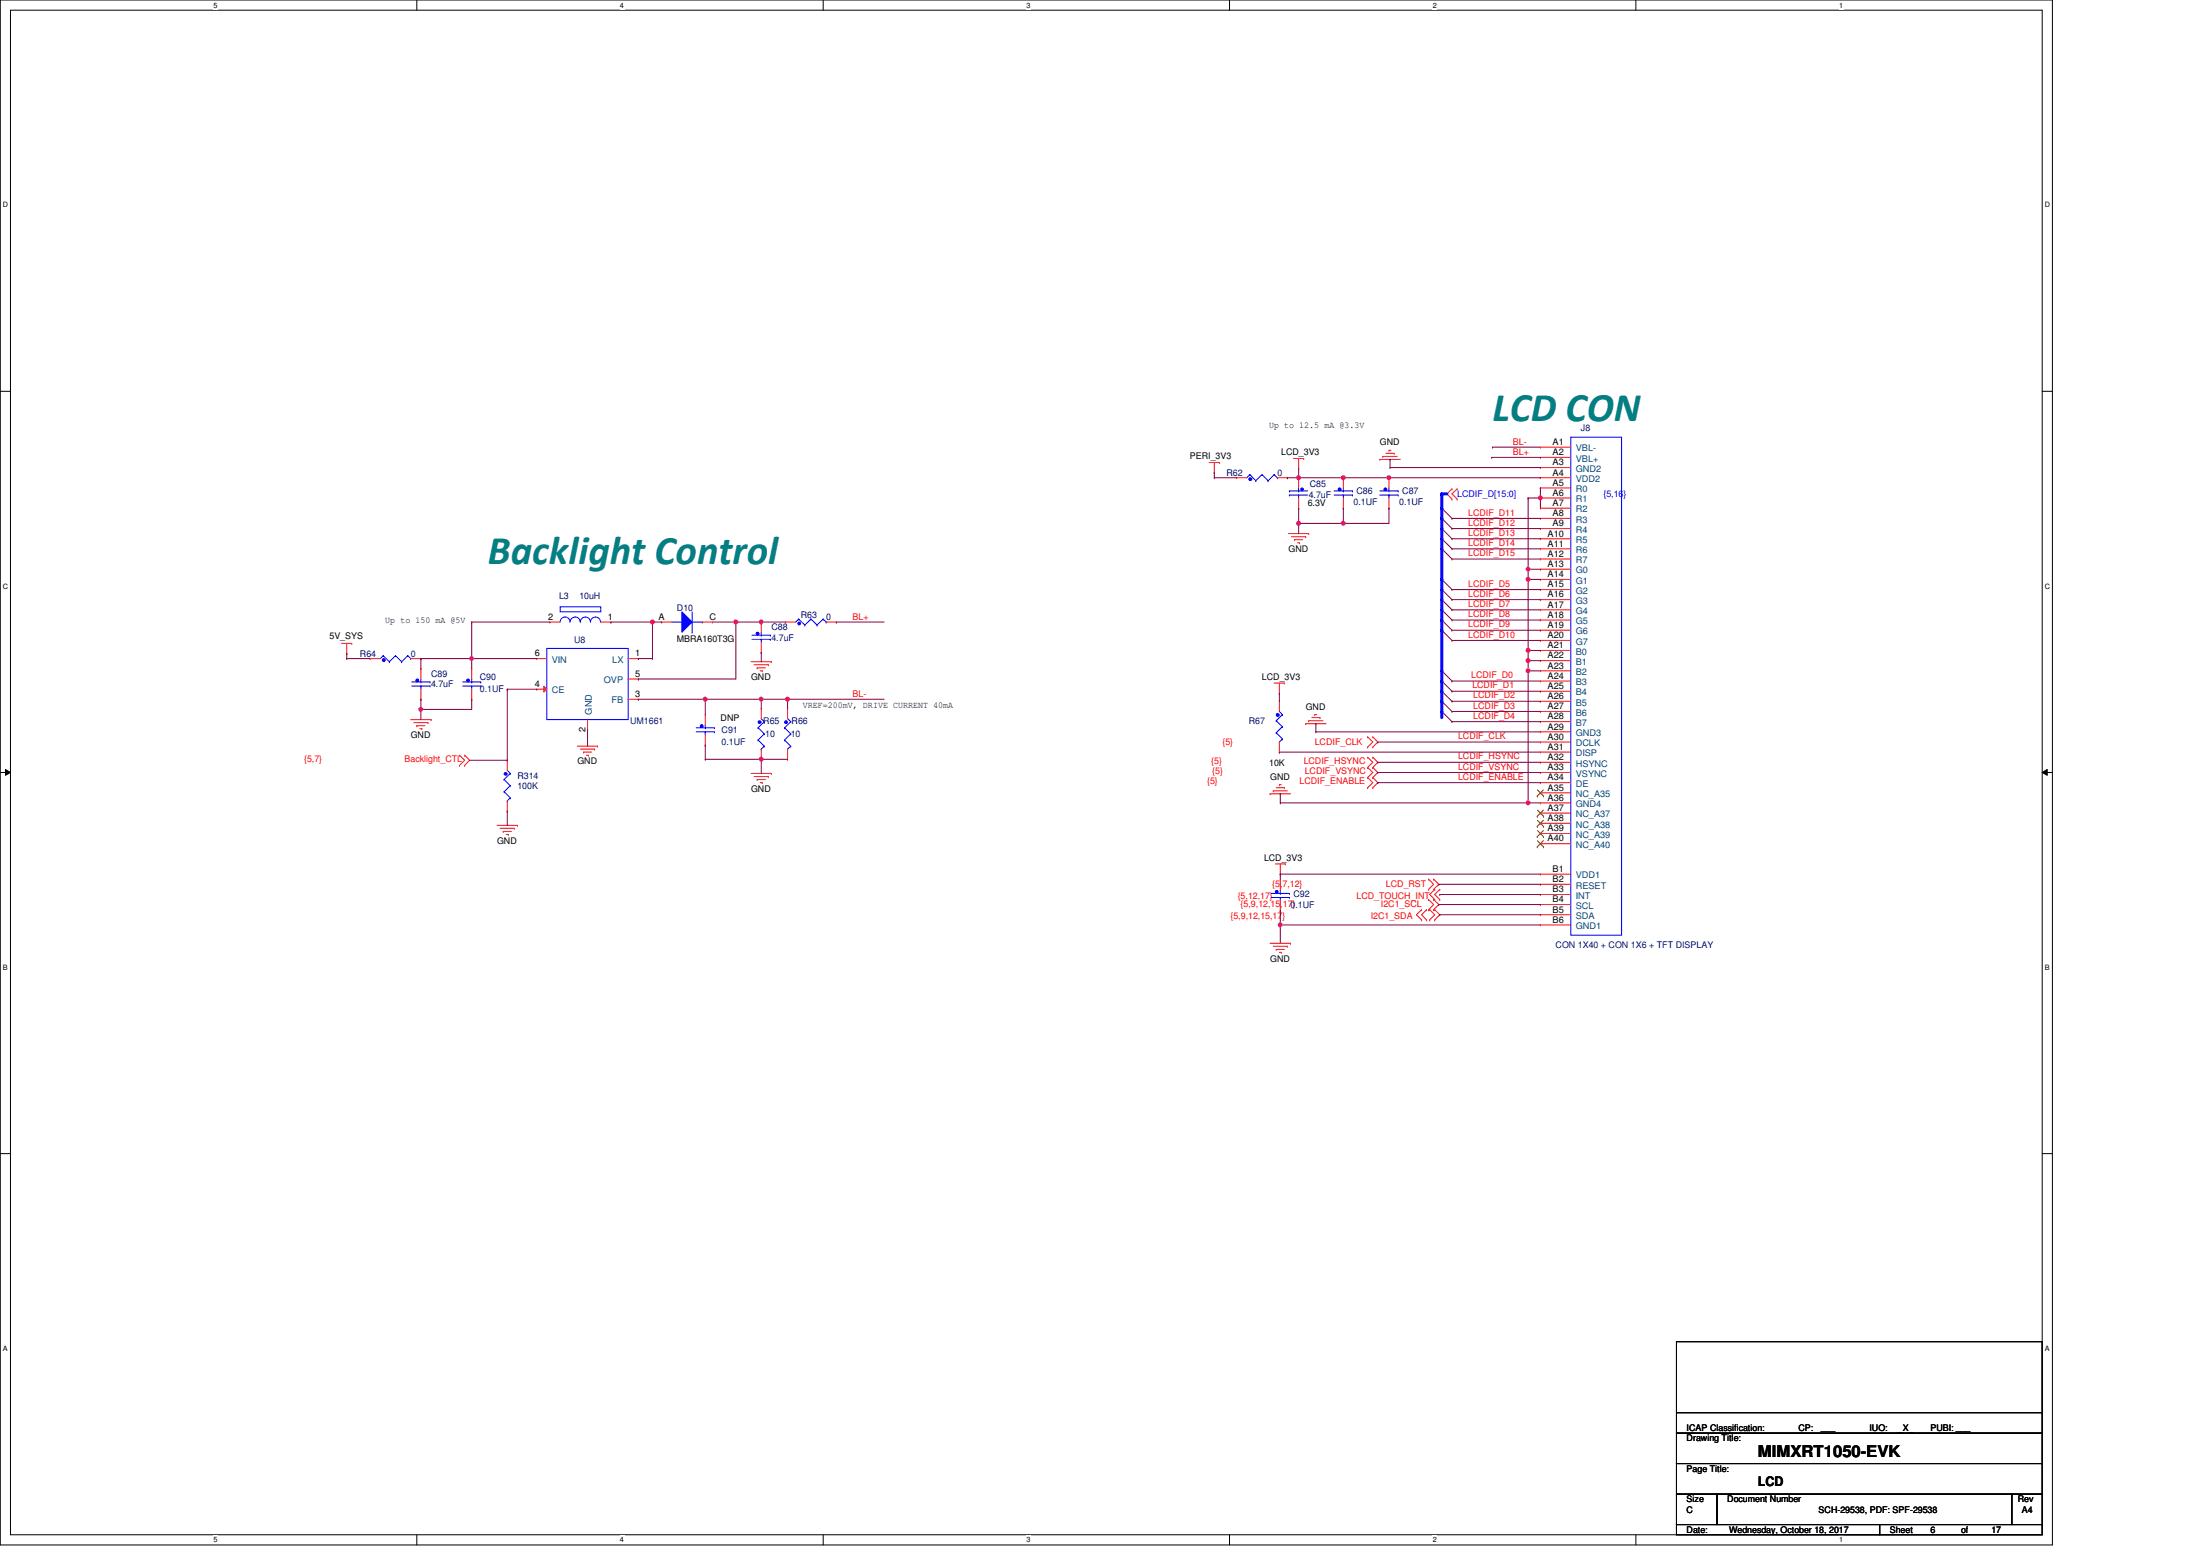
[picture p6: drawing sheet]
<svg xmlns="http://www.w3.org/2000/svg" width="297mm" height="210mm" viewBox="0 0 297 210" stroke-linecap="round" stroke-linejoin="round" font-family="sans-serif">
<path d="M0 0h277.1v208.5h-277.1zM1.4 1.4h274.3v205.7h-274.3z" fill="none" stroke="#000" stroke-width=".14"/>
<g fill="#fff">
<path d="M28.8 .1h.6v1.1h-.6z"/>
<path d="M28.8 207.3h.6v1.1h-.6z"/>
</g>
<path d="M56.3 0v1.4M56.3 207.1v1.4" fill="none" stroke="#000" stroke-width=".14"/>
<g fill="#fff">
<path d="M83.7 .1h.6v1.1h-.6z"/>
<path d="M83.7 207.3h.6v1.1h-.6z"/>
</g>
<path d="M111.1 0v1.4M111.1 207.1v1.4" fill="none" stroke="#000" stroke-width=".14"/>
<g fill="#fff">
<path d="M138.6 .1h.5v1.1h-.5z"/>
<path d="M138.6 207.3h.5v1.1h-.5z"/>
</g>
<path d="M166 0v1.4M166 207.1v1.4" fill="none" stroke="#000" stroke-width=".14"/>
<g fill="#fff">
<path d="M193.4 .1h.6v1.1h-.6z"/>
<path d="M193.4 207.3h.6v1.1h-.6z"/>
</g>
<path d="M220.9 0v1.4M220.9 207.1v1.4" fill="none" stroke="#000" stroke-width=".14"/>
<g fill="#fff">
<path d="M248.3 .1h.6v1.1h-.6z"/>
<path d="M248.3 207.3h.6v1.1h-.6z"/>
<path d="M.4 27.1h.7v1.1h-.7z"/>
<path d="M276.1 27.1h.7v1.1h-.7z"/>
<path d="M.4 78.5h.7v1.1h-.7z"/>
<path d="M276.1 78.5h.7v1.1h-.7z"/>
</g>
<path d="M0 52.8h1.4M275.7 52.8h1.4" fill="none" stroke="#000" stroke-width=".14"/>
<g fill="#fff">
<path d="M.4 130h.7v1.1h-.7z"/>
<path d="M276.1 130h.6v1.1h-.6z"/>
</g>
<path d="M0 104.2h1.4M.7 103.8l.7 .4-.7 .4zM275.7 104.2l.7-.4v.8zM275.7 104.2h1.4" fill="none" stroke="#000" stroke-width=".14"/>
<path d="M.7 103.8l.7 .4-.7 .4zM275.7 104.2l.7-.4v.8z" fill="#000"/>
<g fill="#fff">
<path d="M.4 181.4h.7v1.1h-.7z"/>
<path d="M276.1 181.4h.6v1.1h-.6z"/>
</g>
<path d="M0 155.7h1.4M275.7 155.7h1.4M226.4 193.4h49.3v4.1h-49.3zM226.4 197.5h49.3v4.1h-49.3zM226.4 181.1h49.3v12.3h-49.3zM226.4 190.6h49.3M275.7 190.6h.1M226.4 201.6h5.4v4.1h-5.4zM226.4 205.7h27.4v1.4h-27.4zM231.8 201.6h39.8v4.1h-39.8zM253.8 205.7h21.9v1.4h-21.9zM271.6 201.6h4.1v4.1h-4.1z" fill="none" stroke="#000" stroke-width=".14"/>
<g fill="none" stroke="#f00" stroke-width=".14">
<path d="M163.3 62.4h1.3M164 63.8h.1M164 62.4v1.4M164.6 62.4h.1M174 72h2.7M174.4 72.4h1.9M174.6 61.9h1.4M174.8 72.8h.1M174.8 72.8h1.1M175.2 73.3h.3M175.3 63.2h.1M175.3 61.9v1.3"/>
<path d="M175.5 73.3h.1M176 61.9h.1M176.3 72.4h.1M176.7 72h.1M186.3 62h.1M186.3 62h2.8M186.7 61.6h.1M186.7 61.6h1.9M187.1 61.2h1.1M187.5 60.8h.1M187.5 60.8h.3M188.2 61.2h.1"/>
<path d="M196 66h.1M196 67.4h.1M196 66l-.6 .7 .6 .7M196.7 67.4h.1M196.7 66h.1M196.7 66l-.7 .7 .7 .7M46.1 86.8h1.4M46.8 88.2h.1M46.8 86.8v1.4M47.5 86.8h.1M55.5 97.1h2.7M55.9 97.5h1.9"/>
<path d="M56.3 97.9h.1M56.3 97.9h1.1M56.7 98.3h.3M57 98.3h.1M57.8 97.5h.1M58.2 97.1h.1M101.4 89.3h2.8M101.8 89.7h1.9M102.2 90.1h.1M102.2 90.1h1.1M102.6 90.5h.3M102.9 90.5h.1"/>
<path d="M103.7 89.7h.1M104.2 89.3h.1M172 92.2h1.4M172.7 93.6h.1M172.7 92.2v1.4M173.4 92.2h.1M176.3 97.7h.1M176.3 97.7h2.7M176.7 97.3h.1M176.7 97.3h1.9M177.1 96.8h1.1M177.5 96.4h.1"/>
<path d="M177.5 96.4h.3M178.2 96.8h.1M184.7 99.4h.1M184.7 99.4l.7 .7-.7 .7M185.4 99.4h.1M185.4 99.4l.6 .7-.6 .7M62 101.9h.1M62 103.3h.1M62 101.9l.7 .7-.7 .7M62.7 103.3h.1M62.7 101.9h.1M62.7 101.9l.7 .7-.7 .7"/>
<path d="M67.1 111.4h2.8M67.5 111.8h1.9M67.9 112.2h.1M67.9 112.2h1.1M68.3 112.6h.3M68.6 112.6h.1M69.4 111.8h.1M69.9 111.4h.1M78 100.7h2.7M78.4 101.1h1.9M78.8 101.5h.1M78.8 101.5h1.1"/>
<path d="M79.2 101.9h.3M79.5 101.9h.1M80.3 101.1h.1M80.7 100.7h.1M101.4 104.4h2.8M101.8 104.8h1.9M102.2 105.2h.1M102.2 105.2h1.1M102.6 105.6h.3M102.9 105.6h.1M103.7 104.8h.1M104.2 104.4h.1"/>
<path d="M171.5 107.1h.1M171.5 107.1h2.7M171.9 106.7h.1M171.9 106.7h1.9M172.2 116.6h1.3M172.3 106.3h1.1M172.7 105.9h.1M172.7 105.9h.3M172.9 118h.1M172.9 116.6v1.4M173.4 106.3h.1M173.5 116.6h.1"/>
<path d="M184.7 100.8h.1M184.7 102.2h.1M184.7 103.6h.1M184.7 104.9h.1M184.7 106.3h.1M184.7 102.2l.7 .7-.7 .7M184.7 103.6l.7 .6-.7 .7M184.7 104.9l.7 .7-.7 .7M185.4 100.8h.1M185.4 103.6h.1M185.4 102.2h.1M185.4 104.9h.1"/>
<path d="M185.4 106.3h.1M185.4 102.2l.6 .7-.6 .7M185.4 103.6l.6 .6-.6 .7M185.4 104.9l.6 .7-.6 .7M192.9 118.6h.1M192.9 118.6l.7 .7-.7 .7M193.6 118.6h.1M193.6 118.6l.7 .7-.7 .7M171.5 127.3h2.7M171.9 127.7h1.9M172.3 128.1h.1M172.3 128.1h1.1"/>
<path d="M172.7 128.5h.3M173 128.5h.1M173.8 127.7h.1M174.2 127.3h.1M191.9 124.1h.1M191.9 122.8h.1M191.9 122.8l-.7 .6 .7 .7M192.6 122.8h.1M192.6 124.1h.1M192.6 122.8l-.7 .6 .7 .7M192.9 122.8h.1M192.9 121.4h.1"/>
<path d="M192.9 120h.1M192.9 121.4l.7 .7-.7 .7M193 122.8h.1M193 124.1h.1M193 122.8l.7 .6-.7 .7M193.6 121.4h.1M193.6 122.8h.1M193.6 120h.1M193.6 121.4l.7 .7-.7 .7M193.7 124.1h.1M193.7 122.8h.1M193.7 120h.1"/>
<path d="M193.7 121.4h.1M193.7 122.8l.7 .6-.7 .7M193.7 120l-.7 .7 .7 .7M194.4 120h.1M194.4 121.4h.1M194.4 120l-.7 .7 .7 .7"/>
</g>
<g fill="none" stroke="#800040" stroke-width=".14">
<path d="M194.7 68.6h.1M194.7 70h.1M194.7 71.3h.1M194.7 72.7h.1M194.7 74.1h.1M194.7 78.2h.1M194.7 79.6h.1M194.7 68.6l1.3 1.4M194.7 70l1.3 1.3M194.7 71.3l1.3 1.4M194.7 72.7l1.3 1.4M194.7 74.1l1.3 1.3"/>
<path d="M194.7 78.2l1.3 1.4M194.7 79.6l1.3 1.3M194.7 80.9h.1M194.7 82.3h.1M194.7 83.7h.1M194.7 85h.1M194.7 90.5h.1M194.7 91.9h.1M194.7 93.3h.1M194.7 94.6h.1M194.7 96h.1M194.7 80.9l1.3 1.4"/>
<path d="M194.7 82.3l1.3 1.4M194.7 83.7l1.3 1.3M194.7 85l1.3 1.4M194.7 90.5l1.3 1.4M194.7 91.9l1.3 1.4M194.7 93.3l1.3 1.3M194.7 94.6l1.3 1.4M194.7 96l1.3 1.4"/>
</g>
<path d="M186.3 66.8h2.5M186.3 66.3h2.5M187.5 66.8h.1M187.5 66.8v.4M188.8 66.8h.1M188.8 66.3h.1" fill="none" stroke="#00f" stroke-width=".14"/>
<circle cx="187" cy="66" r=".19" fill="#00f"/>
<g fill="none" stroke="#00f" stroke-width=".14">
<path d="M187.5 66.3h.1M187.5 65.8v.5M55.6 92.6h2.5M55.6 92h2.5M56.8 92.6h.1M56.8 92.6v.4M58.1 92.6h.1M58.1 92h.1"/>
<circle cx="187" cy="66" r=".19"/>
</g>
<path d="M187.5 64.5h.1M187.5 68.6h.1M187.5 64.5v1.3M187.5 67.2v1.4" fill="none" stroke="#f00" stroke-width=".14"/>
<circle cx="56.3" cy="91.8" r=".19" fill="#00f"/>
<g fill="none" stroke="#00f" stroke-width=".14">
<path d="M56.8 92h.1M56.8 91.6v.4M62.5 92.6h2.4M62.5 92h2.4M63.7 92.6h.1M63.7 92.6v.4M64.9 92.6h.1M64.9 92h.1"/>
<circle cx="56.3" cy="91.8" r=".19"/>
</g>
<path d="M56.8 90.3h.1M56.8 94.4h.1M56.8 90.3v1.3M56.8 93v1.4" fill="none" stroke="#f00" stroke-width=".14"/>
<circle cx="63.2" cy="91.8" r=".19" fill="#00f"/>
<g fill="none" stroke="#00f" stroke-width=".14">
<path d="M174.1 66.8h.1M174.1 66.3h.1M174.1 66.8h2.5M174.1 66.3h2.5M175.3 66.8h.1M175.3 66.8v.4M63.7 92h.1M63.7 91.6v.4"/>
<circle cx="63.2" cy="91.8" r=".19"/>
</g>
<path d="M63.7 90.3h.1M63.7 94.4h.1M63.7 90.3v1.3M63.7 93v1.4" fill="none" stroke="#f00" stroke-width=".14"/>
<circle cx="175.8" cy="66" r=".19" fill="#00f"/>
<g fill="none" stroke="#00f" stroke-width=".14">
<path d="M175.3 66.3h.1M175.3 65.8v.5M107.8 83.5h.1M107.8 83.5l-.4 .4M107.8 83.5l.9 .8M108.7 84.3h.1M109.5 83.5h.1M109.5 83.5l-.8 .8M109.5 83.5l.8 .8M110.3 84.3h.1M111.1 83.5h.1M111.1 83.5l-.8 .8"/>
<path d="M111.1 83.5l.4 .4M111.5 83.9h.1"/>
<circle cx="175.8" cy="66" r=".19"/>
</g>
<path d="M175.3 64.5h.1M175.3 68.6h.1M175.3 64.5v1.3M175.3 67.2v1.4" fill="none" stroke="#f00" stroke-width=".14"/>
<circle cx="107.9" cy="84.1" r=".19" fill="#00f"/>
<g fill="none" stroke="#00f" stroke-width=".14">
<path d="M101.5 86.3h2.5M101.5 85.7h2.5M102.8 86.3h.1M102.8 86.3v.4M104 86.3h.1M104 85.7h.1"/>
<circle cx="107.9" cy="84.1" r=".19"/>
</g>
<path d="M106.1 83.9h.1M106.1 83.9h1.3M111.5 83.9h1.4M112.9 83.9h.1" fill="none" stroke="#f00" stroke-width=".14"/>
<path d="M102.1 85.4h.3v.2h-.3z" fill-rule="evenodd" fill="#00f"/>
<g fill="none" stroke="#00f" stroke-width=".14">
<path d="M102.1 85.4h.3v.2h-.3zM102.4 98.2h.1M102.4 99.9h.1M102.4 98.2l.8 .8M102.4 99.9l.8 .8M102.8 85.7h.1M102.8 85.3v.4M102.8 97l.4 .4M103.2 97.4h.1M103.2 99h.1M103.2 97.4l-.8 .8M103.2 99l-.8 .9"/>
<path d="M102.8 101.1h.1M103.2 100.7h.1M103.2 100.7l-.4 .4"/>
</g>
<path d="M102.8 83.9h.1M102.8 88.1h.1M102.8 83.9v1.4M102.8 86.7v1.4" fill="none" stroke="#f00" stroke-width=".14"/>
<path d="M102.4 97.3h.3v.3h-.3z" fill-rule="evenodd" fill="#00f"/>
<g fill="none" stroke="#00f" stroke-width=".14">
<path d="M168.8 64.1h.1M168.8 64.1l-.5 .4M168.8 64.1l.8 .8M169.6 64.9h.1M170.4 64.1h.1M170.4 64.1l-.8 .8M170.4 64.1l.8 .8M171.2 64.9h.1M172 64.1h.1M172 64.1l-.8 .8M172 64.1l.5 .4M172.5 64.5h.1"/>
<path d="M102.4 97.3h.3v.3h-.3z"/>
</g>
<path d="M102.8 95.6h.1M102.8 95.6v1.4M102.8 102.5h.1M102.8 101.1v1.4" fill="none" stroke="#f00" stroke-width=".14"/>
<path d="M168.7 64.5h.2v.3h-.2z" fill-rule="evenodd" fill="#00f"/>
<path d="M168.7 64.5h.2v.3h-.2z" fill="none" stroke="#00f" stroke-width=".14"/>
<path d="M167 64.5h.1M167 64.5h1.3M172.5 64.5h1.3M173.8 64.5h.1" fill="none" stroke="#f00" stroke-width=".14"/>
<path d="M92.1 82.6l1.3 1.3-1.3 1.4z" fill="#00f"/>
<g fill="none" stroke="#00f" stroke-width=".14">
<path d="M90.7 83.9h1.4M92.1 82.6l1.3 1.3-1.3 1.4zM92.1 83.9h.1M93.4 85.3h.1M93.4 82.6v2.7M93.4 83.9h1.4M94.8 83.9h.1M105.9 98.2h.1M105.9 99.9h.1M105.9 98.2l.9 .8M105.9 99.9l.9 .8M106.3 97l.5 .4"/>
<path d="M106.8 97.4h.1M106.8 99h.1M106.8 97.4l-.9 .8M106.8 99l-.9 .9M106.3 101.1h.1M106.8 100.7h.1M106.8 100.7l-.5 .4"/>
</g>
<path d="M89.3 83.9h.1M89.3 83.9h1.4M94.8 83.9h1.4M96.2 83.9h.1" fill="none" stroke="#f00" stroke-width=".14"/>
<circle cx="106.1" cy="97.4" r=".19" fill="#00f"/>
<g fill="none" stroke="#00f" stroke-width=".14">
<path d="M180.1 66.8h2.5M180.1 66.3h2.5M181.4 66.8h.1M181.4 66.8v.4M182.6 66.8h.1M182.6 66.3h.1"/>
<circle cx="106.1" cy="97.4" r=".19"/>
</g>
<path d="M106.3 95.6h.1M106.3 95.6v1.4M106.3 102.5h.1M106.3 101.1v1.4" fill="none" stroke="#f00" stroke-width=".14"/>
<path d="M180.7 65.9h.3v.3h-.3z" fill-rule="evenodd" fill="#00f"/>
<path d="M180.7 65.9h.3v.3h-.3zM181.4 66.3h.1M181.4 65.8v.5M171.6 121.1h2.5M171.6 120.6h2.5M172.9 121.1h.1M172.9 121.1v.4M174.1 121.1h.1M174.1 120.6h.1" fill="none" stroke="#00f" stroke-width=".14"/>
<path d="M181.4 64.5h.1M181.4 68.6h.1M181.4 64.5v1.3M181.4 67.2v1.4" fill="none" stroke="#f00" stroke-width=".14"/>
<circle cx="172.4" cy="120.4" r=".19" fill="#00f"/>
<g fill="none" stroke="#00f" stroke-width=".14">
<path d="M73.8 87.5h11v9.6h-11zM75.6 81.9h5.5v.7h-5.5zM75.6 83.9a.67 .67 0 0 1 .7-.6 .67 .67 0 0 1 .7 .6M77 83.9a.69 .69 0 0 1 .7-.6 .69 .69 0 0 1 .7 .6 .68 .68 0 0 1 .6-.6 .68 .68 0 0 1 .7 .6M79.7 83.9a.68 .68 0 0 1 .7-.6 .68 .68 0 0 1 .7 .6M172.9 120.6h.1M172.9 120.2v.4"/>
<circle cx="172.4" cy="120.4" r=".19"/>
</g>
<g fill="none" stroke="#f00" stroke-width=".14">
<path d="M74.2 83.9h.1M74.2 83.9h1.4M79.3 98.5h.1M79.3 97.1v1.4M81.1 83.9h1.4M82.5 83.9h.1M84.8 88.9h1.4M84.8 94.4h1.4M86.2 88.9h.1M86.2 94.4h.1M172.9 118.8h.1M172.9 118.8v1.4"/>
<path d="M172.9 122.9h.1M172.9 121.5v1.4"/>
</g>
<path d="M73.4 92.6l.4 .4-.4 .4z" fill="#f00"/>
<path d="M72.5 93h.1M72.5 88.9h.1M72.5 93h1.3M72.5 88.9h1.3M73.4 92.6l.4 .4-.4 .4zM84.8 91.6h1.4M86.2 91.6h.1" fill="none" stroke="#f00" stroke-width=".14"/>
<path d="M172.3 97.3h.1M172.3 98.9h.1M172.3 97.3l.8 .8M172.3 98.9l.8 .8M172.7 96l.4 .4M173.1 96.4h.1M173.1 98.1h.1M173.1 99.7h.1M173.1 96.4l-.8 .9M173.1 98.1l-.8 .8M173.1 99.7l-.4 .4M172.7 100.1h.1" fill="none" stroke="#00f" stroke-width=".14"/>
<circle cx="172.5" cy="96.5" r=".2" fill="#00f"/>
<g fill="none" stroke="#00f" stroke-width=".14">
<path d="M68.1 105.2h.1M68.1 106.8h.1M68.1 105.2l.8 .8M68.1 106.8l.8 .9M68.5 108.1h.1M68.5 104l.4 .4M68.9 104.4h.1M68.9 106h.1M68.9 107.7h.1M68.9 104.4l-.8 .8M68.9 106l-.8 .8M68.9 107.7l-.4 .4"/>
<circle cx="172.5" cy="96.5" r=".2"/>
</g>
<path d="M172.7 94.6h.1M172.7 94.6v1.4M172.7 101.5h.1M172.7 100.1v1.4" fill="none" stroke="#f00" stroke-width=".14"/>
<path d="M68.1 104.3h.3v.3h-.3z" fill-rule="evenodd" fill="#00f"/>
<g fill="none" stroke="#00f" stroke-width=".14">
<path d="M51.7 88.5h.1M51.7 88.5l-.4 .4M51.7 88.5l.9 .8M52.6 89.3h.1M53.4 88.5h.1M53.4 88.5l-.8 .8M53.4 88.5l.8 .8M54.2 89.3h.1M55.1 88.5h.1M55.1 88.5l-.9 .8M55.1 88.5l.4 .4M55.5 88.9h.1"/>
<path d="M68.1 104.3h.3v.3h-.3z"/>
</g>
<path d="M68.5 102.6h.1M68.5 109.5h.1M68.5 102.6v1.4M68.5 108.1v1.4" fill="none" stroke="#f00" stroke-width=".14"/>
<path d="M51.7 88.9h.2v.3h-.2z" fill-rule="evenodd" fill="#00f"/>
<path d="M212.1 59h6.8v67.2h-6.8zM51.7 88.9h.2v.3h-.2zM94 98.8h2.5M94 98.2h2.5M95.2 98.8h.1M95.2 98.8v.4M96.5 98.8h.1M96.5 98.2h.1" fill="none" stroke="#00f" stroke-width=".14"/>
<g fill="none" stroke="#f00" stroke-width=".14">
<path d="M208 60.3h.1M208 61.7h.1M208 63.1h.1M208 64.5h.1M208 65.8h.1M208 67.2h.1M208 68.6h.1M208 70h.1M208 71.3h.1M208 72.7h.1M208 74.1h.1M208 75.4h.1"/>
<path d="M208 76.8h.1M208 78.2h.1M208 79.6h.1M208 60.3h4.1M208 61.7h4.1M208 63.1h4.1M208 64.5h4.1M208 65.8h4.1M208 67.2h4.1M208 68.6h4.1M208 70h4.1M208 71.3h4.1"/>
<path d="M208 72.7h4.1M208 74.1h4.1M208 75.4h4.1M208 76.8h4.1M208 78.2h4.1M208 79.6h4.1M50 88.9h.1M50 88.9h1.3M55.5 88.9h1.3M56.8 88.9h.1M208 80.9h.1M208 82.3h.1"/>
<path d="M208 83.7h.1M208 85h.1M208 86.4h.1M208 87.8h.1M208 89.2h.1M208 90.5h.1M208 91.9h.1M208 93.3h.1M208 94.6h.1M208 96h.1M208 97.4h.1M208 98.8h.1"/>
<path d="M208 80.9h4.1M208 82.3h4.1M208 83.7h4.1M208 85h4.1M208 86.4h4.1M208 87.8h4.1M208 89.2h4.1M208 90.5h4.1M208 91.9h4.1M208 93.3h4.1M208 94.6h4.1M208 96h4.1"/>
<path d="M208 97.4h4.1M208 98.8h4.1M208 100.1h.1M208 101.5h.1M208 102.9h.1M208 104.2h.1M208 105.6h.1M208 107h.1M208 108.4h.1M208 109.7h.1M208 111.1h.1M208 112.5h.1"/>
<path d="M208 113.9h.1M208 118h.1M208 119.3h.1M208 100.1h4.1M208 101.5h4.1M208 102.9h4.1M208 104.2h4.1M208 105.6h4.1M208 107h4.1M208 108.4h4.1M208 109.7h4.1M208 111.1h4.1"/>
<path d="M208 112.5h4.1M208 113.9h4.1M208 118h4.1M208 119.3h4.1M208 120.7h.1M208 122.1h.1M208 123.4h.1M208 124.8h.1M208 120.7h4.1M208 122.1h4.1M208 123.4h4.1M208 124.8h4.1"/>
</g>
<g fill="none" stroke="#804000" stroke-width=".14">
<path d="M207.6 107.4h.1M207.6 110.2h.1M207.6 111.5h.1M207.6 112.9h.1M207.6 114.3h.1M207.6 106.6l.8 .8M207.6 109.3l.8 .9M207.6 110.7l.8 .8M207.6 112.1l.8 .8M207.6 113.5l.8 .8M208.4 106.6l-.8 .8M208.4 109.3l-.8 .9"/>
<path d="M208.4 110.7l-.8 .8M208.4 112.1l-.8 .8M208.4 113.5l-.8 .8M208.4 107.4h.1M208.4 110.2h.1M208.4 111.5h.1M208.4 112.9h.1M208.4 114.3h.1"/>
</g>
<path d="M94.6 97.8h.3v.3h-.3z" fill-rule="evenodd" fill="#00f"/>
<path d="M94.6 97.8h.3v.3h-.3zM95.2 98.2h.1M95.2 97.8v.4" fill="none" stroke="#00f" stroke-width=".14"/>
<path d="M95.2 96.4h.1M95.2 96.4v1.4M95.2 99.2v1.3M95.2 100.5h.1" fill="none" stroke="#f00" stroke-width=".14"/>
<path d="M175.3 63.2h.1M175.3 64.5h.1M175.3 63.2v1.3M175.3 64.5h6.1M186 100.1h.1M186 102.9h.1M186 104.2h.1M186 105.6h.1M186 100.1h22M186 102.9h22M186 104.2h22M186 105.6h22" fill="none" stroke="#800040" stroke-width=".14"/>
<circle cx="181.4" cy="64.5" r=".27" fill="#f0f"/>
<circle cx="181.4" cy="64.5" r=".27" fill="none" stroke="#f0f" stroke-width=".14"/>
<path d="M175.3 70.6h.1M175.3 70.6v1.4" fill="none" stroke="#800040" stroke-width=".14"/>
<circle cx="175.3" cy="70.6" r=".27" fill="#f0f"/>
<circle cx="175.3" cy="70.6" r=".27" fill="none" stroke="#f0f" stroke-width=".14"/>
<path d="M175.3 68.6h.1M175.3 68.6v2M181.4 68.6h.1M181.4 70.6h.1M181.4 68.6v2M181.4 70.6h6.1" fill="none" stroke="#800040" stroke-width=".14"/>
<circle cx="181.4" cy="70.6" r=".27" fill="#f0f"/>
<circle cx="181.4" cy="70.6" r=".27" fill="none" stroke="#f0f" stroke-width=".14"/>
<g fill="none" stroke="#800040" stroke-width=".14">
<path d="M175.3 70.6h.1M175.3 70.6h6.1M187.5 68.6h.1M187.5 68.6v2M187.7 63.1h.1M187.7 62h.1M187.7 63.1h20.3M187.7 62v1.1M177.7 98.8h.1M177.7 97.7h.1M177.7 98.8h30.3M177.7 97.7v1.1"/>
<path d="M172.9 108.4h.1M172.9 107.1h.1M172.9 108.4h33.4M172.9 107.1v1.3M172.9 124.8h.1M172.9 124.8h35.1"/>
</g>
<circle cx="172.9" cy="124.8" r=".27" fill="#f0f"/>
<circle cx="172.9" cy="124.8" r=".27" fill="none" stroke="#f0f" stroke-width=".14"/>
<g fill="none" stroke="#800040" stroke-width=".14">
<path d="M196 75.4h.1M196 74.1h.1M196 72.7h.1M196 71.3h.1M196 70h.1M196 79.6h.1M196 75.4h12M196 74.1h12M196 72.7h12M196 71.3h12M196 70h12M196 79.6h12"/>
<path d="M208 65.8h.1M208 65.8v1.4M196 86.4h.1M196 85h.1M196 83.7h.1M196 82.3h.1M196 80.9h.1M196 86.4h12M196 85h12M196 83.7h12M196 82.3h12M196 80.9h12"/>
<path d="M172.9 118h.1M172.9 118v.8M172.9 118h35.1M194.3 119.3h.1M194.3 119.3h13.7M172.9 124.8h.1M172.9 122.9h.1M172.9 122.9v4.4M194.3 122.1h.1M194.3 122.1h13.7M194.4 123.4h.1M194.4 120.7h.1"/>
<path d="M194.4 123.4h13.6M194.4 120.7h13.6"/>
</g>
<circle cx="208" cy="67.2" r=".27" fill="#f0f"/>
<circle cx="208" cy="67.2" r=".27" fill="none" stroke="#f0f" stroke-width=".14"/>
<path d="M206.3 67.2h.1M206.3 67.2h1.7M206.3 67.2v9.6M208 67.2h.1M208 67.2v1.4M206.3 89.2h.1M206.3 87.8h.1M206.3 90.5h.1M206.3 87.8v2.7M206.3 89.2h1.7M206.3 87.8h1.7M206.3 90.5h1.7" fill="none" stroke="#800040" stroke-width=".14"/>
<circle cx="206.3" cy="89.1" r=".27" fill="#f0f"/>
<circle cx="206.3" cy="89.1" r=".27" fill="none" stroke="#f0f" stroke-width=".14"/>
<path d="M206.3 76.8h.1M206.3 76.8h1.7" fill="none" stroke="#800040" stroke-width=".14"/>
<circle cx="206.3" cy="76.8" r=".27" fill="#f0f"/>
<circle cx="206.3" cy="76.8" r=".27" fill="none" stroke="#f0f" stroke-width=".14"/>
<path d="M206.3 76.8h.1M206.3 78.2h.1M206.3 76.8v11M206.3 78.2h1.7" fill="none" stroke="#800040" stroke-width=".14"/>
<circle cx="206.3" cy="87.8" r=".27" fill="#f0f"/>
<circle cx="206.3" cy="87.8" r=".27" fill="none" stroke="#f0f" stroke-width=".14"/>
<circle cx="206.3" cy="78.2" r=".27" fill="#f0f"/>
<circle cx="206.3" cy="78.2" r=".27" fill="none" stroke="#f0f" stroke-width=".14"/>
<path d="M206.3 90.5h.1M206.3 90.5v17.9" fill="none" stroke="#800040" stroke-width=".14"/>
<circle cx="206.3" cy="108.3" r=".27" fill="#f0f"/>
<circle cx="206.3" cy="108.3" r=".27" fill="none" stroke="#f0f" stroke-width=".14"/>
<circle cx="206.3" cy="90.5" r=".27" fill="#f0f"/>
<circle cx="206.3" cy="90.5" r=".27" fill="none" stroke="#f0f" stroke-width=".14"/>
<path d="M206.3 108.4h.1M206.3 108.4h1.7" fill="none" stroke="#800040" stroke-width=".14"/>
<path d="M194.7 66.7v1.9" fill="none" stroke="#00f" stroke-width=".4"/>
<circle cx="194.7" cy="66.7" r=".2" fill="#00f"/>
<path d="M194.7 70v1.3" fill="none" stroke="#00f" stroke-width=".4"/>
<circle cx="194.7" cy="70" r=".2" fill="#00f"/>
<path d="M194.7 71.3v1.4" fill="none" stroke="#00f" stroke-width=".4"/>
<circle cx="194.7" cy="71.3" r=".2" fill="#00f"/>
<path d="M194.7 72.7v1.4" fill="none" stroke="#00f" stroke-width=".4"/>
<circle cx="194.7" cy="72.7" r=".2" fill="#00f"/>
<path d="M194.7 74.1v4.1" fill="none" stroke="#00f" stroke-width=".4"/>
<circle cx="194.7" cy="74.1" r=".2" fill="#00f"/>
<path d="M194.7 78.2v1.4" fill="none" stroke="#00f" stroke-width=".4"/>
<circle cx="194.7" cy="78.2" r=".2" fill="#00f"/>
<path d="M194.7 79.6v1.3" fill="none" stroke="#00f" stroke-width=".4"/>
<circle cx="194.7" cy="79.6" r=".2" fill="#00f"/>
<path d="M194.7 80.9v1.4" fill="none" stroke="#00f" stroke-width=".4"/>
<circle cx="194.7" cy="80.9" r=".2" fill="#00f"/>
<path d="M194.7 82.3v1.4" fill="none" stroke="#00f" stroke-width=".4"/>
<circle cx="194.7" cy="82.3" r=".2" fill="#00f"/>
<path d="M194.7 83.7v1.3" fill="none" stroke="#00f" stroke-width=".4"/>
<circle cx="194.7" cy="83.7" r=".2" fill="#00f"/>
<path d="M194.7 66.7h.7" fill="none" stroke="#00f" stroke-width=".4"/>
<circle cx="194.7" cy="66.7" r=".2" fill="#00f"/>
<path d="M56.8 95.7h.1M56.8 95.7v1.4" fill="none" stroke="#800040" stroke-width=".14"/>
<circle cx="56.8" cy="95.7" r=".27" fill="#f0f"/>
<circle cx="56.8" cy="95.7" r=".27" fill="none" stroke="#f0f" stroke-width=".14"/>
<path d="M56.8 95.7h.1M56.8 88.9h.1M56.8 94.4h.1M56.8 88.9h15.7M56.8 94.4v1.3M63.7 94.4h.1M63.7 88.9h.1M63.7 94.4v1.3h-6.9" fill="none" stroke="#800040" stroke-width=".14"/>
<circle cx="63.7" cy="88.9" r=".27" fill="#f0f"/>
<circle cx="63.7" cy="88.9" r=".27" fill="none" stroke="#f0f" stroke-width=".14"/>
<path d="M63.7 83.9h.1M63.7 83.9h10.5M63.7 83.9v5M82.5 83.9h.1M82.5 83.9h5.6" fill="none" stroke="#800040" stroke-width=".14"/>
<circle cx="88.1" cy="83.9" r=".27" fill="#f0f"/>
<circle cx="88.1" cy="83.9" r=".27" fill="none" stroke="#f0f" stroke-width=".14"/>
<path d="M96.2 83.9h3.2M99.4 83.9h.1" fill="none" stroke="#800040" stroke-width=".14"/>
<circle cx="99.3" cy="83.9" r=".27" fill="#f0f"/>
<circle cx="99.3" cy="83.9" r=".27" fill="none" stroke="#f0f" stroke-width=".14"/>
<path d="M79.3 98.5h.1M79.3 98.5v2.2M86.2 91.6h.1M86.2 94.4h.1M86.2 94.4h16.6M95.2 94.4h.1M95.2 94.4v2M99.4 83.9h.1M99.4 83.9v7.7h-13.2M99.4 83.9h3.4M102.8 88.1h.1M102.8 88.1v1.2" fill="none" stroke="#800040" stroke-width=".14"/>
<circle cx="95.2" cy="94.3" r=".27" fill="#f0f"/>
<circle cx="95.2" cy="94.3" r=".27" fill="none" stroke="#f0f" stroke-width=".14"/>
<g fill="none" stroke="#800040" stroke-width=".14">
<path d="M201.4 61.7h.1M201.4 61.7h6.6M201.5 60.3h.1M201.5 60.3h6.5M102.8 94.4h.1M102.8 94.4h3.5M112.9 83.9h.1M112.9 83.9h6.5M95.2 100.5h.1M95.2 102.5h.1M95.2 100.5v2M95.2 102.5h7.6"/>
<path d="M102.8 102.5h.1M102.8 102.5v1.9"/>
</g>
<circle cx="106.3" cy="94.3" r=".27" fill="#f0f"/>
<circle cx="106.3" cy="94.3" r=".27" fill="none" stroke="#f0f" stroke-width=".14"/>
<circle cx="102.8" cy="94.3" r=".27" fill="#f0f"/>
<circle cx="102.8" cy="94.3" r=".27" fill="none" stroke="#f0f" stroke-width=".14"/>
<path d="M181.4 64.5h.1M181.4 64.5h26.6M187.5 64.5h.1M56.8 88.9h.1M56.8 88.9v1.4M63.7 88.9h.1M63.7 88.9v1.4M63.4 102.6h5.1M68.5 102.6h.1" fill="none" stroke="#800040" stroke-width=".14"/>
<circle cx="187.5" cy="64.5" r=".27" fill="#f0f"/>
<circle cx="187.5" cy="64.5" r=".27" fill="none" stroke="#f0f" stroke-width=".14"/>
<path d="M164 63.8h.1M164 64.5h.1M164 63.8v.7M164 64.5h3M46.8 88.2h.1M46.8 88.9h.1M46.8 88.2v.7M46.8 88.9h3.2M172.7 93.6h.1M172.7 93.6v1M172.7 101.5h.1M172.7 101.5h35.3" fill="none" stroke="#800040" stroke-width=".14"/>
<path d="M194.7 85v5.5" fill="none" stroke="#00f" stroke-width=".4"/>
<circle cx="194.7" cy="85" r=".2" fill="#00f"/>
<path d="M194.7 68.6v1.4" fill="none" stroke="#00f" stroke-width=".4"/>
<circle cx="194.7" cy="68.6" r=".2" fill="#00f"/>
<path d="M196 91.9h.1M196 91.9h12" fill="none" stroke="#800040" stroke-width=".14"/>
<path d="M194.7 90.5v1.4" fill="none" stroke="#00f" stroke-width=".4"/>
<circle cx="194.7" cy="90.5" r=".2" fill="#00f"/>
<path d="M194.7 91.9v1.4" fill="none" stroke="#00f" stroke-width=".4"/>
<circle cx="194.7" cy="91.9" r=".2" fill="#00f"/>
<path d="M196 93.3h.1M196 93.3h12" fill="none" stroke="#800040" stroke-width=".14"/>
<path d="M194.7 93.3v1.3" fill="none" stroke="#00f" stroke-width=".4"/>
<circle cx="194.7" cy="93.3" r=".2" fill="#00f"/>
<path d="M196 94.6h.1M196 96h.1M196 94.6h12M196 96h12" fill="none" stroke="#800040" stroke-width=".14"/>
<path d="M194.7 94.6v1.4" fill="none" stroke="#00f" stroke-width=".4"/>
<circle cx="194.7" cy="94.6" r=".2" fill="#00f"/>
<path d="M194.7 96v.8" fill="none" stroke="#00f" stroke-width=".4"/>
<circle cx="194.7" cy="96" r=".2" fill="#00f"/>
<path d="M102.8 83.9h.1M102.8 83.9h3.3M196 97.4h.1M196 97.4h12" fill="none" stroke="#800040" stroke-width=".14"/>
<circle cx="102.8" cy="83.9" r=".27" fill="#f0f"/>
<circle cx="102.8" cy="83.9" r=".27" fill="none" stroke="#f0f" stroke-width=".14"/>
<path d="M68.5 93h.1M68.5 93h4M68.5 93v9.6M102.8 102.5h.1M102.8 102.5h3.5" fill="none" stroke="#800040" stroke-width=".14"/>
<circle cx="102.8" cy="102.5" r=".27" fill="#f0f"/>
<circle cx="102.8" cy="102.5" r=".27" fill="none" stroke="#f0f" stroke-width=".14"/>
<g fill="none" stroke="#800040" stroke-width=".14">
<path d="M173.8 64.5h.1M173.8 64.5h1.5M86.2 88.9h.1M86.2 88.9h1.9M88.1 83.9h.1M88.1 88.9h.1M88.1 83.9h1.2M88.1 83.9v5M102.8 94.4h.1M102.8 94.4v1.2M106.3 94.4h.1M106.3 94.4v1.2"/>
<path d="M106.3 94.4h13.1"/>
</g>
<circle cx="175.3" cy="64.5" r=".27" fill="#f0f"/>
<circle cx="175.3" cy="64.5" r=".27" fill="none" stroke="#f0f" stroke-width=".14"/>
<path d="M68.5 109.5h.1M68.5 109.5v1.9" fill="none" stroke="#800040" stroke-width=".14"/>
<circle cx="181.4" cy="64.5" r=".27" fill="#f0f"/>
<circle cx="181.4" cy="64.5" r=".27" fill="none" stroke="#f0f" stroke-width=".14"/>
<circle cx="175.3" cy="70.6" r=".27" fill="#f0f"/>
<circle cx="175.3" cy="70.6" r=".27" fill="none" stroke="#f0f" stroke-width=".14"/>
<circle cx="181.4" cy="70.6" r=".27" fill="#f0f"/>
<circle cx="181.4" cy="70.6" r=".27" fill="none" stroke="#f0f" stroke-width=".14"/>
<circle cx="172.9" cy="124.8" r=".27" fill="#f0f"/>
<circle cx="172.9" cy="124.8" r=".27" fill="none" stroke="#f0f" stroke-width=".14"/>
<circle cx="208" cy="67.2" r=".27" fill="#f0f"/>
<circle cx="208" cy="67.2" r=".27" fill="none" stroke="#f0f" stroke-width=".14"/>
<circle cx="206.3" cy="89.1" r=".27" fill="#f0f"/>
<circle cx="206.3" cy="89.1" r=".27" fill="none" stroke="#f0f" stroke-width=".14"/>
<circle cx="206.3" cy="76.8" r=".27" fill="#f0f"/>
<circle cx="206.3" cy="76.8" r=".27" fill="none" stroke="#f0f" stroke-width=".14"/>
<circle cx="206.3" cy="87.8" r=".27" fill="#f0f"/>
<circle cx="206.3" cy="87.8" r=".27" fill="none" stroke="#f0f" stroke-width=".14"/>
<circle cx="206.3" cy="78.2" r=".27" fill="#f0f"/>
<circle cx="206.3" cy="78.2" r=".27" fill="none" stroke="#f0f" stroke-width=".14"/>
<circle cx="206.3" cy="108.3" r=".27" fill="#f0f"/>
<circle cx="206.3" cy="108.3" r=".27" fill="none" stroke="#f0f" stroke-width=".14"/>
<circle cx="206.3" cy="90.5" r=".27" fill="#f0f"/>
<circle cx="206.3" cy="90.5" r=".27" fill="none" stroke="#f0f" stroke-width=".14"/>
<circle cx="56.8" cy="95.7" r=".27" fill="#f0f"/>
<circle cx="56.8" cy="95.7" r=".27" fill="none" stroke="#f0f" stroke-width=".14"/>
<circle cx="63.7" cy="88.9" r=".27" fill="#f0f"/>
<circle cx="63.7" cy="88.9" r=".27" fill="none" stroke="#f0f" stroke-width=".14"/>
<circle cx="88.1" cy="83.9" r=".27" fill="#f0f"/>
<circle cx="88.1" cy="83.9" r=".27" fill="none" stroke="#f0f" stroke-width=".14"/>
<circle cx="99.3" cy="83.9" r=".27" fill="#f0f"/>
<circle cx="99.3" cy="83.9" r=".27" fill="none" stroke="#f0f" stroke-width=".14"/>
<circle cx="95.2" cy="94.3" r=".27" fill="#f0f"/>
<circle cx="95.2" cy="94.3" r=".27" fill="none" stroke="#f0f" stroke-width=".14"/>
<circle cx="106.3" cy="94.3" r=".27" fill="#f0f"/>
<circle cx="106.3" cy="94.3" r=".27" fill="none" stroke="#f0f" stroke-width=".14"/>
<circle cx="102.8" cy="94.3" r=".27" fill="#f0f"/>
<circle cx="102.8" cy="94.3" r=".27" fill="none" stroke="#f0f" stroke-width=".14"/>
<circle cx="187.5" cy="64.5" r=".27" fill="#f0f"/>
<circle cx="187.5" cy="64.5" r=".27" fill="none" stroke="#f0f" stroke-width=".14"/>
<circle cx="102.8" cy="83.9" r=".27" fill="#f0f"/>
<circle cx="102.8" cy="83.9" r=".27" fill="none" stroke="#f0f" stroke-width=".14"/>
<circle cx="102.8" cy="102.5" r=".27" fill="#f0f"/>
<circle cx="102.8" cy="102.5" r=".27" fill="none" stroke="#f0f" stroke-width=".14"/>
<circle cx="175.3" cy="64.5" r=".27" fill="#f0f"/>
<circle cx="175.3" cy="64.5" r=".27" fill="none" stroke="#f0f" stroke-width=".14"/>
<g font-size="5.5" fill="#008080">
<text x="201.5" y="56.8">LCD CON</text>
<text x="65.9" y="76.1">Backlight Control</text>
</g>
<text font-size="2.2" x="237.3" y="196.6">MIMXRT1050-EVK</text>
<text font-size="1.8" x="237.3" y="200.5">LCD</text>
<g font-size="1.2">
<text x="171.4" y="57.8">Up to 12.5 mA @3.3V</text>
<text x="160.7" y="61.9">PERI_3V3</text>
<text x="173" y="61.5">LCD_3V3</text>
<text x="186.3" y="60.1">GND</text>
<text x="209.6" y="60">A1</text>
<text x="209.6" y="61.4">A2</text>
<text x="209.6" y="62.8">A3</text>
<text x="209.6" y="64.2">A4</text>
<text x="209.6" y="65.6">A5</text>
<text x="176.6" y="68.3">6.3V</text>
<text x="209.6" y="66.9">A6</text>
<text x="209.6" y="68.3">A7</text>
<text x="209.6" y="69.7">A8</text>
<text x="209.6" y="71">A9</text>
<text x="174" y="74.5">GND</text>
<text x="209" y="72.4">A10</text>
<text x="209" y="73.8">A11</text>
<text x="209" y="75.1">A12</text>
<text x="209" y="76.5">A13</text>
<text x="209" y="77.9">A14</text>
<text x="74" y="83.7">2</text>
<text x="82.1" y="83.7">1</text>
<text x="88.9" y="83.7">A</text>
<text x="95.8" y="83.7">C</text>
<text x="209" y="79.3">A15</text>
<text x="209" y="80.6">A16</text>
<text x="209" y="82">A17</text>
<text x="209" y="83.4">A18</text>
<text x="44.5" y="86.3">5V_SYS</text>
<text x="52" y="84.1">Up to 150 mA @5V</text>
<text x="72.2" y="88.6">6</text>
<text x="85.8" y="88.6">1</text>
<text x="91.4" y="86.6">MBRA160T3G</text>
<text x="209" y="84.8">A19</text>
<text x="209" y="86.1">A20</text>
<text x="209" y="87.5">A21</text>
<text x="209" y="88.9">A22</text>
<text x="72.2" y="92.7">4</text>
<text x="85.8" y="94.1">3</text>
<text x="85.8" y="91.3">5</text>
<text x="101.4" y="91.8">GND</text>
<text x="108.4" y="95.6">VREF=200mV, DRIVE CURRENT 40mA</text>
<text x="170.4" y="91.8">LCD_3V3</text>
<text x="176.3" y="95.8">GND</text>
<text x="209" y="90.2">A23</text>
<text x="209" y="91.6">A24</text>
<text x="209" y="93">A25</text>
<text x="209" y="94.3">A26</text>
<text x="209" y="95.7">A27</text>
<text x="55.5" y="99.6">GND</text>
<text x="79" y="98.8" transform="rotate(-90 79 98.8)">2</text>
<text x="97.3" y="97.3">DNP</text>
<text x="209" y="97.1">A28</text>
<text x="209" y="98.5">A29</text>
<text x="209" y="99.8">A30</text>
<text x="209" y="101.2">A31</text>
<text x="78" y="103.2">GND</text>
<text x="101.4" y="106.9">GND</text>
<text x="171.4" y="103.3">10K</text>
<text x="171.5" y="105.2">GND</text>
<text x="209" y="102.6">A32</text>
<text x="209" y="103.9">A33</text>
<text x="209" y="105.3">A34</text>
<text x="209" y="106.7">A35</text>
<text x="67.1" y="113.9">GND</text>
<text x="209" y="108.1">A36</text>
<text x="209" y="109.4">A37</text>
<text x="209" y="110.8">A38</text>
<text x="209" y="112.2">A39</text>
<text x="209" y="113.6">A40</text>
<text x="170.7" y="116.2">LCD_3V3</text>
<text x="209.6" y="117.7">B1</text>
<text x="209.6" y="119">B2</text>
<text x="209.6" y="120.4">B3</text>
<text x="209.6" y="121.8">B4</text>
<text x="209.6" y="123.1">B5</text>
<text x="209.6" y="124.5">B6</text>
<text x="171.5" y="129.8">GND</text>
<text x="227.7" y="194.5">Drawing Title:</text>
<text x="227.7" y="193.1">ICAP Classification:</text>
<text x="242.8" y="193.1">CP:</text>
<text x="245.8" y="193">___</text>
<text x="252.4" y="193.1">IUO:</text>
<text x="256.3" y="193.1">_X_</text>
<text x="260.6" y="193.1">PUBI: ___</text>
<text x="227.7" y="198.6">Page Title:</text>
<text x="227.7" y="202.8">Size</text>
<text x="233.2" y="202.8">Document Number</text>
<text x="272.4" y="202.8">Rev</text>
<text x="227.7" y="206.9">Date:</text>
<text x="227.7" y="204.1">C</text>
<text x="233.5" y="206.9">Wednesday, October 18, 2017</text>
<text x="245.6" y="204.1">SCH-29538, PDF: SPF-29538</text>
<text x="255.2" y="206.9">Sheet</text>
<text x="260.6" y="206.9">6</text>
<text x="264.8" y="206.9">of</text>
<text x="268.9" y="206.9">17</text>
<text x="273" y="204.1">A4</text>
</g>
<g font-size="1.2" fill="#000080">
<text x="213.5" y="58.2">J8</text>
<text x="165.6" y="64.2">R62</text>
<text x="172.5" y="64.2">0</text>
<text x="176.8" y="65.7">C85</text>
<text x="176.7" y="67.2">4.7uF</text>
<text x="182.7" y="68.2">0.1UF</text>
<text x="183.2" y="66.7">C86</text>
<text x="188.9" y="68.2">0.1UF</text>
<text x="189.3" y="66.7">C87</text>
<text x="75.5" y="80.8">L3</text>
<text x="78.2" y="80.8">10uH</text>
<text x="91.4" y="82.5">D10</text>
<text x="108.1" y="83.4">R63</text>
<text x="111.5" y="83.7">0</text>
<text x="48.6" y="88.6">R64</text>
<text x="55.5" y="88.6">0</text>
<text x="77.5" y="86.7">U8</text>
<text x="104.2" y="85.1">C88</text>
<text x="104.2" y="86.4">4.7uF</text>
<text x="58.2" y="91.4">C89</text>
<text x="58.2" y="92.8">4.7uF</text>
<text x="64.8" y="91.8">C90</text>
<text x="64.8" y="93.4">0.1UF</text>
<text x="85.1" y="97.7">UM1661</text>
<text x="97.4" y="98.9">C91</text>
<text x="97.4" y="100.6">0.1UF</text>
<text x="103.1" y="97.7">R65</text>
<text x="103.3" y="99.5">10</text>
<text x="106.8" y="99.5">10</text>
<text x="106.9" y="97.7">R66</text>
<text x="168.6" y="97.7">R67</text>
<text x="69.9" y="105.1">R314</text>
<text x="69.9" y="106.5">100K</text>
<text x="174.2" y="122.5">0.1UF</text>
<text x="174.6" y="121">C92</text>
<text x="210" y="127.9">CON 1X40 + CON 1X6 + TFT DISPLAY</text>
</g>
<g font-size="1.2" fill="#f00">
<text x="204.3" y="61.4">BL+</text>
<text x="204.3" y="60.1">BL-</text>
<text x="198.2" y="71">LCDIF_D12</text>
<text x="198.2" y="69.6">LCDIF_D11</text>
<text x="198.2" y="75.1">LCDIF_D15</text>
<text x="198.2" y="73.7">LCDIF_D14</text>
<text x="198.2" y="72.3">LCDIF_D13</text>
<text x="115.1" y="83.7">BL+</text>
<text x="198.2" y="83.3">LCDIF_D8</text>
<text x="198.2" y="81.9">LCDIF_D7</text>
<text x="198.2" y="80.5">LCDIF_D6</text>
<text x="198.2" y="79.2">LCDIF_D5</text>
<text x="198.2" y="86">LCDIF_D10</text>
<text x="198.2" y="84.7">LCDIF_D9</text>
<text x="115.1" y="94.1">BL-</text>
<text x="198.6" y="91.5">LCDIF_D0</text>
<text x="198.8" y="92.9">LCDIF_D1</text>
<text x="198.9" y="94.3">LCDIF_D2</text>
<text x="198.9" y="95.6">LCDIF_D3</text>
<text x="165.1" y="100.6">{5}</text>
<text x="177.5" y="100.6">LCDIF_CLK</text>
<text x="196.9" y="99.8">LCDIF_CLK</text>
<text x="198.9" y="97">LCDIF_D4</text>
<text x="41.1" y="102.9">{5,7}</text>
<text x="54.6" y="102.9">Backlight_CTL</text>
<text x="163" y="105.8">{5}</text>
<text x="163.5" y="103.2">{5}</text>
<text x="163.7" y="104.4">{5}</text>
<text x="175.5" y="105.8">LCDIF_ENABLE</text>
<text x="176" y="103.2">LCDIF_HSYNC</text>
<text x="176.2" y="104.4">LCDIF_VSYNC</text>
<text x="196.9" y="102.5">LCDIF_HSYNC</text>
<text x="196.9" y="103.9">LCDIF_VSYNC</text>
<text x="196.9" y="105.2">LCDIF_ENABLE</text>
<text x="171.8" y="119.8">{5,7,12}</text>
<text x="187.1" y="119.8">LCD_RST</text>
<text x="166.1" y="124">{5,9,12,15,17}</text>
<text x="167.1" y="121.3">{5,12,17}</text>
<text x="167.5" y="122.4">{5,9,12,15,17}</text>
<text x="183.2" y="121.3">LCD_TOUCH_INT</text>
<text x="185.1" y="124">I2C1_SDA</text>
<text x="186.5" y="122.4">I2C1_SCL</text>
</g>
<g font-size="1.2" fill="#004080">
<text x="212.8" y="60.9">VBL-</text>
<text x="212.8" y="62.3">VBL+</text>
<text x="212.8" y="63.7">GND2</text>
<text x="212.8" y="65">VDD2</text>
<text x="212.8" y="66.4">R0</text>
<text x="212.8" y="67.8">R1</text>
<text x="212.8" y="69.2">R2</text>
<text x="212.8" y="70.5">R3</text>
<text x="212.8" y="71.9">R4</text>
<text x="212.8" y="73.3">R5</text>
<text x="212.8" y="74.6">R6</text>
<text x="212.8" y="76">R7</text>
<text x="212.8" y="77.4">G0</text>
<text x="212.8" y="78.8">G1</text>
<text x="212.8" y="80.1">G2</text>
<text x="212.8" y="81.5">G3</text>
<text x="212.8" y="82.9">G4</text>
<text x="74.5" y="89.5">VIN</text>
<text x="82.7" y="89.5">LX</text>
<text x="212.8" y="84.2">G5</text>
<text x="212.8" y="85.6">G6</text>
<text x="212.8" y="87">G7</text>
<text x="212.8" y="88.3">B0</text>
<text x="212.8" y="89.7">B1</text>
<text x="74.5" y="93.6">CE</text>
<text x="81.5" y="92.2">OVP</text>
<text x="82.6" y="94.9">FB</text>
<text x="212.8" y="91.1">B2</text>
<text x="212.8" y="92.5">B3</text>
<text x="212.8" y="93.9">B4</text>
<text x="212.8" y="95.2">B5</text>
<text x="79.9" y="96.4" transform="rotate(-90 79.9 96.4)">GND</text>
<text x="212.8" y="96.6">B6</text>
<text x="212.8" y="98">B7</text>
<text x="212.8" y="99.3">GND3</text>
<text x="212.8" y="100.7">DCLK</text>
<text x="212.8" y="102.1">DISP</text>
<text x="212.8" y="103.4">HSYNC</text>
<text x="212.8" y="104.8">VSYNC</text>
<text x="212.8" y="106.2">DE</text>
<text x="212.8" y="107.6">NC_A35</text>
<text x="212.8" y="108.9">GND4</text>
<text x="212.8" y="110.3">NC_A37</text>
<text x="212.8" y="111.7">NC_A38</text>
<text x="212.8" y="113.1">NC_A39</text>
<text x="212.8" y="114.4">NC_A40</text>
<text x="212.8" y="118.5">VDD1</text>
<text x="212.8" y="119.9">RESET</text>
<text x="212.8" y="121.3">INT</text>
<text x="212.8" y="122.6">SCL</text>
<text x="212.8" y="124">SDA</text>
<text x="212.8" y="125.4">GND1</text>
</g>
<g font-size="1.2" fill="#00f">
<text x="196.7" y="67.1">LCDIF_D[15:0]</text>
<text x="216.5" y="67.1">{5,16}</text>
</g>
<g font-size="1">
<text x="28.8" y="1">5</text>
<text x="83.7" y="1">4</text>
<text x="138.6" y="1">3</text>
<text x="193.4" y="1">2</text>
<text x="248.3" y="1">1</text>
<text x=".4" y="28">D</text>
<text x="276.1" y="28">D</text>
<text x=".4" y="79.4">C</text>
<text x="276.1" y="79.4">C</text>
<text x=".4" y="130.9">B</text>
<text x="276.1" y="130.9">B</text>
<text x=".4" y="182.3">A</text>
<text x="276.1" y="182.3">A</text>
<text x="28.8" y="208.2">5</text>
<text x="83.7" y="208.2">4</text>
<text x="138.6" y="208.2">3</text>
<text x="193.4" y="208.2">2</text>
<text x="248.3" y="208.2">1</text>
</g>
</svg>
